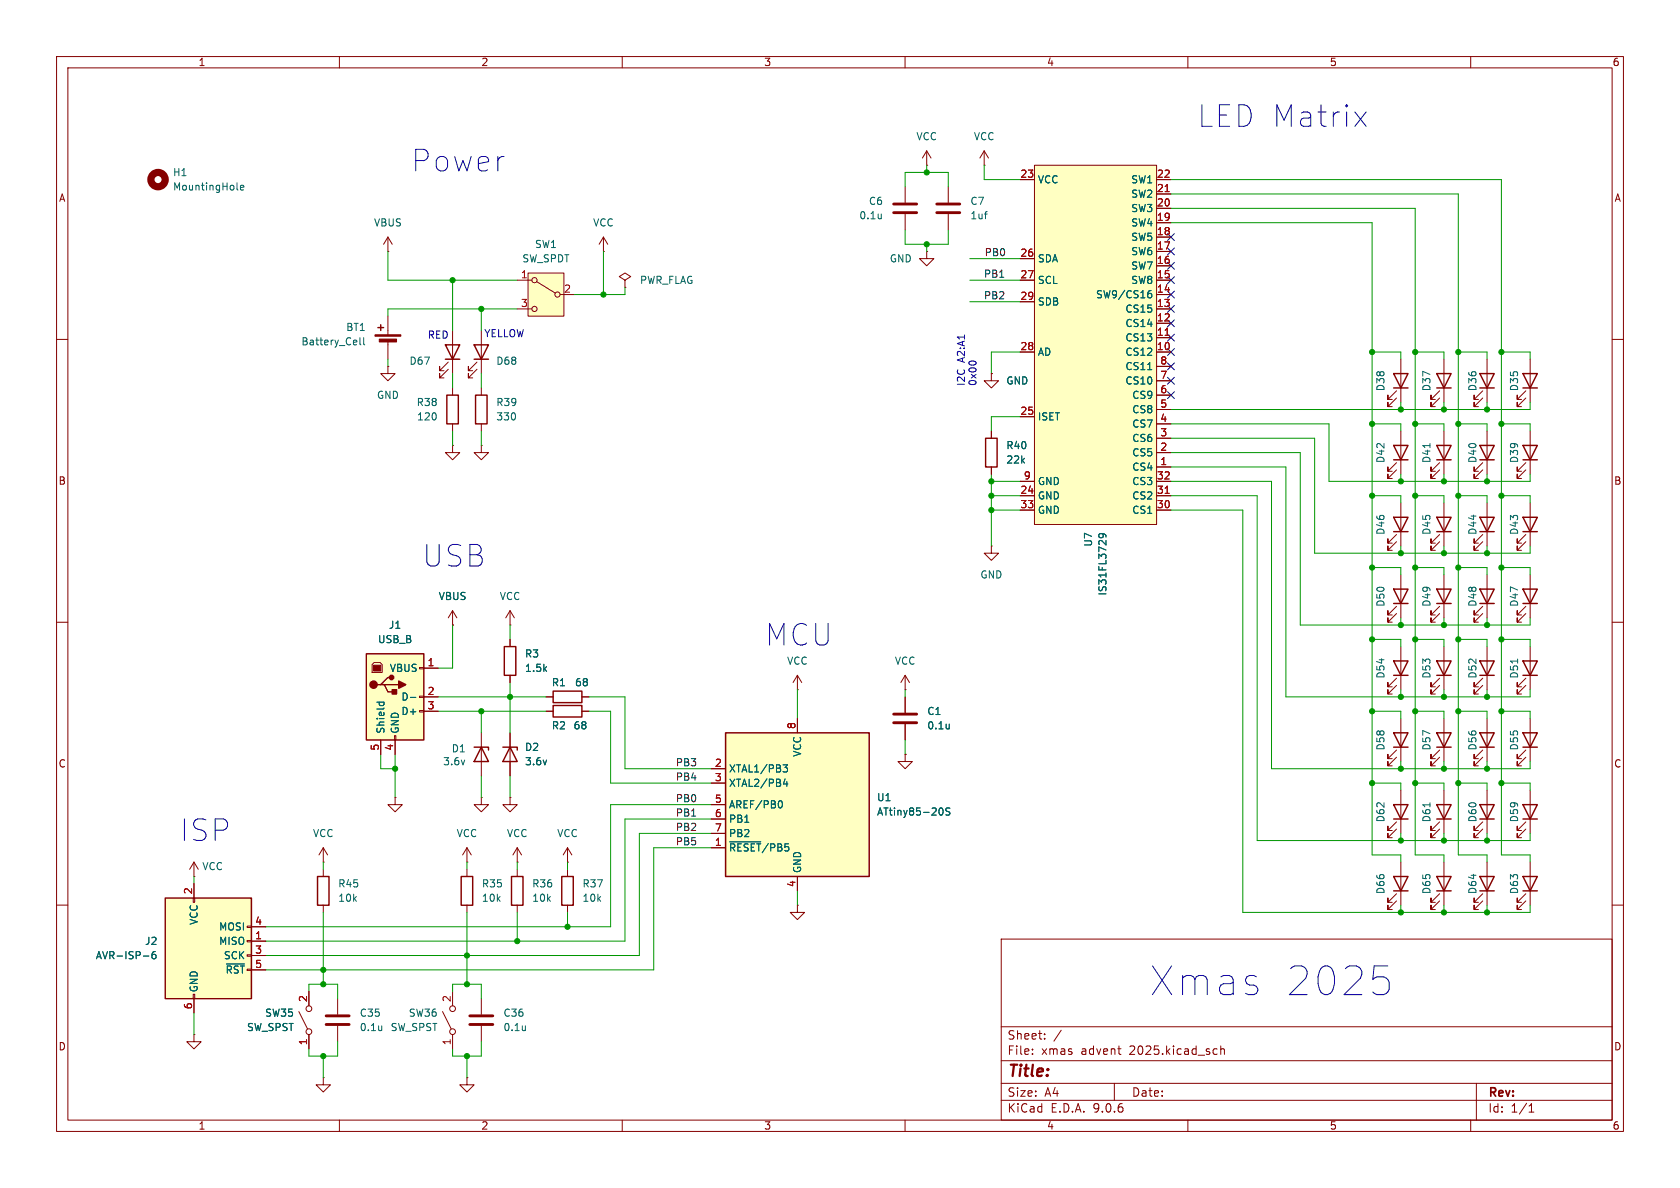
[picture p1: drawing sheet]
<svg xmlns="http://www.w3.org/2000/svg" width="297mm" height="210mm" viewBox="0 0 297 210" stroke-linecap="round" stroke-linejoin="round" font-family="sans-serif">
<g fill="none" stroke="#840000" stroke-width=".18">
<path d="M10 10h277v190h-277zM12 12h273v186h-273zM60 10v2M110 10v2M160 10v2M210 10v2M260 10v2M10 60h2M285 60h2M10 110h2M90.2 110.5h.1M90.2 108l-.8 1.2"/>
<path d="M90.2 108l.7 1.2M90.2 108v2.5M254.5 119.9l-1.5 1.5v-.7v.7h.7M255.3 114.3v7.6M285 110h2M254.5 121.2l-1.5 1.5v-.8v.8h.7M10 160h2M177 166h108v32h-108zM285 160h2M60 198v2M110 198v2M160 198v2"/>
<path d="M177 194.5h108M177 191.5h108M177 187.5h108M177 181.5h108M182.5 186.3v.1M182.5 185.5v.1M184.7 183.6v.1M184.7 182.8v.1M187.6 182.1l-1.3 2M197 191.5v3M197.6 185.4h.6M198 186.4h.2"/>
<path d="M210 198v2M214.7 185.4l.5 .1M215.2 186.3l-.5 .1M215.8 185.5l.2-.1 .4 .1 .1 .9M215.8 184.9v1.5M260 198v2M261 191.5v6.5M270.3 196.6h.9M270.3 195.5l.4-.4v1.5"/>
</g>
<path d="M254 116.8h2.5l-1.2 2.6zM254 119.4h2.5" fill="none" stroke="#840000" stroke-width=".25"/>
<path d="M64.8 115.6h10.1v15.2h-10.1z" fill="#ffffc2"/>
<path d="M64.8 115.6h10.1v15.2h-10.1zM69.2 119.8h-.6l-1.3 1.2h-.6M67.3 121h.6l.7 1.3h1.2M67.9 121h2.6" fill="none" stroke="#840000" stroke-width=".25"/>
<path d="M65.8 117.5l.4-.4h1l.4 .4v1.4h-1.8zM74.2 118h.7v.2h-.7zM74.9 118.1h2.6M67.3 130.8v2.6M69.7 130h.3v.8h-.3zM69.8 130.8v2.6M74.2 123.1h.7v.2h-.7zM74.2 125.6h.7v.3h-.7zM74.9 123.2h2.6M74.9 125.7h2.6" fill="none" stroke="#840000" stroke-width=".18"/>
<path d="M66 117.6h1.3v1h-1.3z" fill="#840000" stroke="#840000" stroke-width=".18"/>
<g fill="#840000" stroke="#840000" stroke-width=".25">
<path d="M69.3 121.9h.8v.8h-.8z"/>
<path d="M70.5 120.4l1.3 .6-1.3 .7z"/>
<circle cx="66" cy="121" r=".63"/>
<circle cx="69.2" cy="119.8" r=".38"/>
</g>
<path d="M66.6 124.1h1.3M67.1 124.1l-.1 .4M67.8 124.1l.1 .4M72.5 123.3h1" fill="none" stroke="#006464" stroke-width=".18"/>
<path d="M29.2 158.8h15.2v17.7h-15.2z" fill="#ffffc2"/>
<g fill="none" stroke="#840000" stroke-width=".25">
<path d="M79 69.9h2v5h-2zM84.1 69.9h2v5h-2zM246.4 66h2.5l-1.3 2.6zM246.4 78.7h2.5l-1.3 2.6zM246.4 68.6h2.5M254 78.7h2.5l-1.2 2.6zM254 66h2.5l-1.2 2.6zM254 68.6h2.5M261.6 78.7h2.6l-1.3 2.6zM261.6 66h2.6l-1.3 2.6zM261.6 68.6h2.6M269.2 66h2.6l-1.3 2.6z"/>
<path d="M269.2 78.7h2.6l-1.3 2.6zM269.2 68.6h2.6M246.4 91.4h2.5l-1.3 2.6zM246.4 94h2.5M246.4 81.3h2.5M254 91.4h2.5l-1.2 2.6zM254 94h2.5M254 81.3h2.5M261.6 91.4h2.6l-1.3 2.6zM261.6 94h2.6M261.6 81.3h2.6M269.2 91.4h2.6l-1.3 2.6z"/>
<path d="M269.2 94h2.6M269.2 81.3h2.6M89.2 114.3h2v5.1h-2zM246.4 116.8h2.5l-1.3 2.6zM246.4 104.1h2.5l-1.3 2.6zM246.4 119.4h2.5M246.4 106.7h2.5M254 104.1h2.5l-1.2 2.6zM254 106.7h2.5M261.6 116.8h2.6l-1.3 2.6zM261.6 104.1h2.6l-1.3 2.6zM261.6 119.4h2.6"/>
<path d="M261.6 106.7h2.6M269.2 116.8h2.6l-1.3 2.6zM269.2 104.1h2.6l-1.3 2.6zM269.2 119.4h2.6M269.2 106.7h2.6M97.8 122.2h5.1v2h-5.1zM246.4 129.5h2.5l-1.3 2.6zM246.4 132.1h2.5M254 129.5h2.5l-1.2 2.6zM254 132.1h2.5M261.6 129.5h2.6l-1.3 2.6zM261.6 132.1h2.6"/>
<path d="M269.2 129.5h2.6l-1.3 2.6zM269.2 132.1h2.6M29.2 158.8h15.2v17.7h-15.2zM56.1 154.9h2.1v5.1h-2.1zM246.4 154.9h2.5l-1.3 2.6zM246.4 142.2h2.5l-1.3 2.6zM246.4 157.5h2.5M246.4 144.8h2.5M254 142.2h2.5l-1.2 2.6zM254 154.9h2.5l-1.2 2.6zM254 157.5h2.5M254 144.8h2.5"/>
<path d="M261.6 154.9h2.6l-1.3 2.6zM261.6 142.2h2.6l-1.3 2.6zM261.6 157.5h2.6M261.6 144.8h2.6M269.2 154.9h2.6l-1.3 2.6zM269.2 142.2h2.6l-1.3 2.6zM269.2 157.5h2.6M269.2 144.8h2.6"/>
</g>
<g fill="none" stroke="#840000" stroke-width=".18">
<path d="M80 78.7v1.3h1.3l-1.3 1.3-1.3-1.3h1.3M80 78.7h.1M80 68.6v1.3M80 74.9v1.3M85.1 78.7v1.3h1.3l-1.3 1.3-1.3-1.3h1.3M85.1 78.7h.1M85.1 68.6v1.3M85.1 74.9v1.3M246.9 70.4l-1.5 1.5v-.8v.8h.7M246.9 69.1l-1.5 1.5v-.7v.7h.7M247.6 63.5v7.6M247.6 76.2v7.6"/>
<path d="M254.5 70.4l-1.5 1.5v-.8v.8h.7M254.5 69.1l-1.5 1.5v-.7v.7h.7M255.3 63.5v7.6M255.3 76.2v7.6M262.1 70.4l-1.5 1.5v-.8v.8h.8M262.1 69.1l-1.5 1.5v-.7v.7h.8M262.9 63.5v7.6M262.9 76.2v7.6M269.7 70.4l-1.5 1.5v-.8v.8h.8M269.7 69.1l-1.5 1.5v-.7v.7h.8M270.5 63.5v7.6M270.5 76.2v7.6"/>
<path d="M246.9 95.8l-1.5 1.5v-.8v.8h.7M246.9 94.5l-1.5 1.5v-.7v.7h.7M246.9 83.1l-1.5 1.5v-.8v.8h.7M246.9 81.8l-1.5 1.5v-.7v.7h.7M247.6 88.9v7.6M254.5 95.8l-1.5 1.5v-.8v.8h.7M254.5 94.5l-1.5 1.5v-.7v.7h.7M254.5 83.1l-1.5 1.5v-.8v.8h.7M254.5 81.8l-1.5 1.5v-.7v.7h.7M255.3 88.9v7.6M262.1 83.1l-1.5 1.5v-.8v.8h.8M262.1 81.8l-1.5 1.5v-.7v.7h.8"/>
<path d="M262.1 95.8l-1.5 1.5v-.8v.8h.8M262.1 94.5l-1.5 1.5v-.7v.7h.8M262.9 88.9v7.6M269.7 83.1l-1.5 1.5v-.8v.8h.8M269.7 81.8l-1.5 1.5v-.7v.7h.8M269.7 95.8l-1.5 1.5v-.8v.8h.8M269.7 94.5l-1.5 1.5v-.7v.7h.8M270.5 88.9v7.6M80 110.5h.1M80 108l-.8 1.2M80 108l.8 1.2M80 108v2.5"/>
<path d="M90.2 113v1.3M90.2 119.4v1.3M141 119.4l-.8 1.3M141 119.4l.7 1.3M141 119.4v2.5M160 119.4l-.7 1.3M160 119.4l.8 1.3M160 119.4v2.5M246.9 119.9l-1.5 1.5v-.7v.7h.7M246.9 108.5l-1.5 1.5v-.8v.8h.7M246.9 107.2l-1.5 1.5v-.7v.7h.7M247.6 101.6v7.6"/>
<path d="M247.6 114.3v7.6M254.5 108.5l-1.5 1.5v-.8v.8h.7M254.5 107.2l-1.5 1.5v-.7v.7h.7M255.3 101.6v7.6M262.1 119.9l-1.5 1.5v-.7v.7h.8M262.1 108.5l-1.5 1.5v-.8v.8h.8M262.1 107.2l-1.5 1.5v-.7v.7h.8M262.9 101.6v7.6M262.9 114.3v7.6M269.7 119.9l-1.5 1.5v-.7v.7h.8M269.7 108.5l-1.5 1.5v-.8v.8h.8M269.7 107.2l-1.5 1.5v-.7v.7h.8"/>
<path d="M270.5 101.6v7.6M270.5 114.3v7.6M96.5 123.2h1.3M102.9 123.2h1.2M141 121.9h.1M160 121.9h.1M246.9 133.9l-1.5 1.5v-.8v.8h.7M246.9 132.6l-1.5 1.5v-.7v.7h.7M246.9 121.2l-1.5 1.5v-.8v.8h.7M247.6 127v7.6M247.6 139.7v7.6M254.5 133.9l-1.5 1.5v-.8v.8h.7"/>
<path d="M254.5 132.6l-1.5 1.5v-.7v.7h.7M255.3 127v7.6M255.3 139.7v7.6M262.1 121.2l-1.5 1.5v-.8v.8h.8M262.1 133.9l-1.5 1.5v-.8v.8h.8M262.1 132.6l-1.5 1.5v-.7v.7h.8M262.9 127v7.6M262.9 139.7v7.6M269.7 121.2l-1.5 1.5v-.8v.8h.8M269.7 133.9l-1.5 1.5v-.8v.8h.8M269.7 132.6l-1.5 1.5v-.7v.7h.8M270.5 127v7.6"/>
<path d="M270.5 139.7v7.6M34.2 158.8h.2v.7h-.2zM34.3 154.9h.1M34.3 152.4v2.5M34.3 156.2v2.6M34.3 152.4l-.8 1.3M34.3 152.4l.8 1.3M57.1 152.4h.1M57.1 149.9v2.5M57.1 153.7v1.2M57.1 149.9l-.7 1.2M57.1 149.9l.8 1.2"/>
<path d="M246.9 159.3l-1.5 1.5v-.8v.8h.7M246.9 158l-1.5 1.5v-.7v.7h.7M246.9 146.6l-1.5 1.5v-.8v.8h.7M246.9 145.3l-1.5 1.5v-.7v.7h.7M247.6 152.4v7.6M254.5 146.6l-1.5 1.5v-.8v.8h.7M254.5 145.3l-1.5 1.5v-.7v.7h.7M254.5 159.3l-1.5 1.5v-.8v.8h.7M254.5 158l-1.5 1.5v-.7v.7h.7M255.3 152.4v7.6M262.1 159.3l-1.5 1.5v-.8v.8h.8M262.1 158l-1.5 1.5v-.7v.7h.8"/>
<path d="M262.1 146.6l-1.5 1.5v-.8v.8h.8M262.1 145.3l-1.5 1.5v-.7v.7h.8M262.9 152.4v7.6M269.7 159.3l-1.5 1.5v-.8v.8h.8M269.7 158l-1.5 1.5v-.7v.7h.8M269.7 146.6l-1.5 1.5v-.8v.8h.8M269.7 145.3l-1.5 1.5v-.7v.7h.8M270.5 152.4v7.6M34.2 175.8h.2v.7h-.2zM34.3 176.5v2.6M43.7 163.7h.7v.3h-.7zM43.7 166.2h.7v.3h-.7z"/>
<path d="M43.7 168.8h.7v.2h-.7zM44.4 163.8h2.6M44.4 166.4h2.6M44.4 168.9h2.6M44.4 171.5h2.6M52.8 178.8l1.6 3.1M54.6 175.3v2.5M57.1 160v1.3M34.3 182.9v1.3h1.3l-1.3 1.2-1.3-1.2h1.3M34.3 182.9h.1M54.6 182.9v2.5"/>
<circle cx="54.6" cy="178.3" r=".51"/>
<circle cx="54.6" cy="182.4" r=".51"/>
</g>
<path d="M252.8 78.4v.7M268.3 116.5v.7M252.8 141.9v.7M25.3 169h1M27.5 168.2l-.4 .1a.86 .86 0 0 0 0 1.2l.4-.1 .1-.5-.3-.2-.3 .1-.1 .1M40 170.4h3.2" fill="none" stroke="#006464" stroke-width=".18"/>
<path d="M182.9 29.2h21.6v63.5h-21.6z" fill="#ffffc2"/>
<g fill="none" stroke="#840000" stroke-width=".18">
<path d="M163.8 29.2h.1M163.8 26.7l-.7 1.2M163.8 26.7l.8 1.2M163.8 26.7v2.5M167.6 33v2.8M167.6 37.8v2.8M174 29.2h.1M174 26.7l-.8 1.2M174 26.7l.8 1.2M174 26.7v2.5M180.3 31.8h2.6M182.9 29.2h21.6v63.5h-21.6z"/>
<path d="M204.5 31.8h2.5M204.5 34.3h2.5M204.5 36.8h2.5M204.5 39.4h2.5M180.3 45.7h2.6M180.3 49.5h2.6M180.3 53.3h2.6M204.5 49.5h2.5M204.5 41.9h2.5M204.5 44.5h2.5M204.5 47h2.5M204.5 52.1h2.5"/>
<path d="M204.5 54.6h2.5M204.5 57.2h2.5M204.5 59.7h2.5M175.3 66v1.3h1.2l-1.2 1.3-1.3-1.3h1.3M175.3 66h.1M175.3 76.2v1.3M180.3 62.2h2.6M180.3 73.7h2.6M204.5 62.2h2.5M204.5 64.8h2.5M204.5 67.3h2.5M204.5 69.9h2.5"/>
<path d="M204.5 72.4h2.5M204.5 74.9h2.5M204.5 77.5h2.5M175.3 96.5v1.3h1.2l-1.2 1.3-1.3-1.3h1.3M175.3 96.5h.1M175.3 82.6v1.2M180.3 85.1h2.6M180.3 87.6h2.6M180.3 90.2h2.6M204.5 85.1h2.5M204.5 87.6h2.5M204.5 90.2h2.5"/>
<path d="M204.5 80h2.5M204.5 82.6h2.5M96.5 125.7h1.3M102.9 125.7h1.2M160 123.2v2.8M160 128v2.8M69.8 141v1.2h1.3l-1.3 1.3-1.2-1.3h1.2M69.8 141h.1"/>
</g>
<path d="M206 33.9h.7M206 59.3h.7M206 87.2h.7" fill="none" stroke="#a90000" stroke-width=".18"/>
<path d="M174 37.8h.5M174.4 37.4h.1M203 52l.4-.1 .2 .2-.1 .5h-.4l-.1-.1M203.5 51.4h-.4l-.1 .3M202.9 65.3h.7M194.8 94.3l.2 .3v.2l-.2 .3-.5-.2v-.3l.1-.2a.84 .84 0 0 1 1.1 .3v.2M167.8 128v.8M167.8 128.7v.1" fill="none" stroke="#006464" stroke-width=".18"/>
<path d="M174.2 77.5h2.1v5.1h-2.1zM97.8 124.7h5.1v2h-5.1z" fill="none" stroke="#840000" stroke-width=".25"/>
<path d="M165.6 36.1h4.1M165.6 37.6h4.1M158 126.2h4.1M158 127.8h4.1" fill="none" stroke="#840000" stroke-width=".51"/>
<path d="M128.3 129.5h25.4v25.4h-25.4z" fill="#ffffc2"/>
<path d="M66.8 57.9h1M67.3 57.4v1M78.7 61h2.6l-1.3 2.5zM78.7 63.5h2.6M83.8 61h2.6l-1.3 2.5zM83.8 63.5h2.6M128.3 129.5h25.4v25.4h-25.4z" fill="none" stroke="#840000" stroke-width=".25"/>
<g fill="none" stroke="#840000" stroke-width=".18">
<path d="M160 33v2.8M160 37.8v2.8M68.6 44.5h.1M68.6 41.9l-.8 1.3M68.6 41.9l.7 1.3M68.6 41.9v2.6M68.6 55.9v3.3M80 58.4v7.6M85.1 58.4v7.6M110.5 49.5l1-.6-1-.6-1 .6 1 .6v1.3M110.5 50.8h.1M163.8 44.5v1.2h1.3l-1.3 1.3-1.2-1.3h1.2"/>
<path d="M163.8 44.5h.1M68.6 64.8v1.2h1.2l-1.2 1.3-1.3-1.3h1.3M68.6 64.8h.1M68.6 60.2v3.3M79.2 65.3l-1.5 1.5v-.8v.8h.8M79.2 64l-1.5 1.5v-.7v.7h.8M84.3 65.3l-1.5 1.5v-.8v.8h.8M84.3 64l-1.5 1.5v-.7v.7h.8M125.7 135.9h2.6M125.7 138.4h2.6M141 127v2.5M160 133.4v1.2h1.3l-1.3 1.3-1.3-1.3h1.3"/>
<path d="M160 133.4h.1M125.7 142.2h2.6M125.7 144.8h2.6M125.7 147.3h2.6M125.7 149.9h2.6M141 154.9v2.6M141 160v1.3h1.2l-1.2 1.3-1.3-1.3h1.3M141 160h.1"/>
</g>
<g fill="none" stroke="#006464" stroke-width=".18">
<path d="M41.9 33.4l.2 .2M42.5 33.2l.6-.1-.1-.3h-.3l-.2 .1 .1 .6h.4M155.8 37.8v.9M155.8 38.6h-.1M63.6 59.7v1.1l.2 .2M64.3 59.7v1.1l.2 .2M138.4 135.2h.8l-.4 .5 .4 .1v.5l-.2 .2-.5-.1M138.8 137.7l-.3 .9h.8M139.1 138.2v.8M129 148.8h5.5M137.8 141.6l.1-.1a.68 .68 0 0 1 .4 .7 .68 .68 0 0 1-.4 .6h-.1M166.2 142.9l.1-.1a.68 .68 0 0 1 .4 .7 .68 .68 0 0 1-.4 .6l-.1-.1"/>
<path d="M167.9 142.9l-.5-.1-.1 .1v.4l.5 .2 .1 .3-.2 .3-.5-.1"/>
</g>
<circle cx="27.9" cy="31.7" r="1.27" fill="none" stroke="#840000" stroke-width="1.3"/>
<g fill="#840000" stroke="#840000" stroke-width=".18">
<path d="M66.3 59.2h4.6v.2h-4.6z"/>
<path d="M67.1 59.9h3v.6h-3z"/>
</g>
<path d="M158 37.6h4.1M158 36.1h4.1" fill="none" stroke="#840000" stroke-width=".51"/>
<path d="M93.3 48.3h6.4v7.6h-6.4z" fill="#ffffc2"/>
<g fill="none" stroke="#840000" stroke-width=".18">
<path d="M180.3 31.8h2.6M204.5 31.8h2.5M204.5 34.3h2.5M204.5 36.8h2.5M204.5 39.4h2.5M91.4 49.5h2.6M91.4 54.6h2.6M93.3 48.3h6.4v7.6h-6.4zM94.9 49.8l3.3 2M99.1 52.1h2.5M106.7 44.5h.1M106.7 41.9l-.8 1.3"/>
<path d="M106.7 41.9l.7 1.3M106.7 41.9v2.6M180.3 49.5h2.6M180.3 45.7h2.6M180.3 53.3h2.6M204.5 52.1h2.5M204.5 49.5h2.5M204.5 54.6h2.5M204.5 41.9h2.5M204.5 44.5h2.5M204.5 47h2.5M204.5 57.2h2.5"/>
<path d="M204.5 59.7h2.5M175.3 66h.1M175.3 76.2v1.3M180.3 62.2h2.6M180.3 73.7h2.6M204.5 62.2h2.5M204.5 64.8h2.5M204.5 67.3h2.5M204.5 69.9h2.5M204.5 72.4h2.5M204.5 74.9h2.5M204.5 77.5h2.5"/>
<path d="M175.3 82.6v1.2M180.3 85.1h2.6M180.3 87.6h2.6M180.3 90.2h2.6M204.5 85.1h2.5M204.5 87.6h2.5M204.5 90.2h2.5M204.5 80h2.5M204.5 82.6h2.5M74.9 118.1h2.6M80 110.5h.1M90.2 113v1.3"/>
<path d="M90.2 119.4v1.3M67.3 130.8v2.6M69.8 130.8v2.6M74.9 123.2h2.6M74.9 125.7h2.6M85.1 129.5v7.7M90.2 129.5v7.7M96.5 123.2h1.3M96.5 125.7h1.3M102.9 123.2h1.2M102.9 125.7h1.2M125.7 135.9h2.6"/>
<path d="M125.7 138.4h2.6M141 127v2.5M160 133.4h.1M160 123.2v2.8M160 128v2.8M34.3 156.2v2.6M82.5 152.4h.1M82.5 149.9v2.5M82.5 153.7v1.2M82.5 149.9l-.7 1.2M82.5 149.9l.8 1.2M85.1 141v1.2h1.3l-1.3 1.3-1.3-1.3h1.3"/>
<path d="M85.1 141h.1M90.2 141v1.2h1.2l-1.2 1.3-1.3-1.3h1.3M90.2 141h.1M91.4 152.4h.1M91.4 149.9v2.5M91.4 153.7v1.2M91.4 149.9l-.7 1.2M91.4 149.9l.8 1.2M100.3 152.4h.1M100.3 149.9l-.7 1.2M100.3 149.9l.8 1.2M100.3 149.9v2.5"/>
<path d="M100.3 153.7v1.2M125.7 142.2h2.6M125.7 144.8h2.6M125.7 147.3h2.6M125.7 149.9h2.6M141 154.9v2.6M34.3 176.5v2.6M44.4 163.8h2.6M44.4 166.4h2.6M44.4 168.9h2.6M44.4 171.5h2.6M54.6 175.3v2.5"/>
<path d="M59.7 176.5v2.8M78.2 178.8l1.6 3.1M80 175.3v2.5M82.5 160v1.3M85.1 176.5v2.8M91.4 160v1.3M100.3 160v1.3M54.6 182.9v2.5M57.1 190.5v1.3h1.3l-1.3 1.2-1.2-1.2h1.2M57.1 190.5h.1M59.7 181.4v2.8M80 182.9v2.5"/>
<path d="M82.5 190.5v1.3h1.3l-1.3 1.2-1.2-1.2h1.2M82.5 190.5h.1M85.1 181.4v2.8"/>
<circle cx="94.5" cy="49.5" r=".46"/>
<circle cx="94.5" cy="54.6" r=".46"/>
<circle cx="98.6" cy="52.1" r=".46"/>
<circle cx="80" cy="178.3" r=".51"/>
<circle cx="80" cy="182.4" r=".51"/>
</g>
<path d="M83.8 132.1h2.6v.5M85.1 132.1l1.3 2.5h-2.6zM88.9 132.1h2.5v.5M90.2 132.1l1.2 2.5h-2.5zM81.5 154.9h2.1v5.1h-2.1zM90.4 154.9h2.1v5.1h-2.1zM99.3 154.9h2v5.1h-2z" fill="none" stroke="#840000" stroke-width=".25"/>
<path d="M57.7 179.6h4M83.1 179.6h4M57.7 181.1h4M83.1 181.1h4" fill="none" stroke="#840000" stroke-width=".51"/>
<g fill="none" stroke="#006464" stroke-width=".18">
<path d="M203 52l.4-.1 .2 .2-.1 .5h-.4l-.1-.1M203.5 51.4h-.4l-.1 .3M202.9 65.3h.7M194.8 94.3l.2 .3v.2l-.2 .3-.5-.2v-.3l.1-.2a.84 .84 0 0 1 1.1 .3v.2M66.6 124.1h1.3M67.1 124.1l-.1 .4M67.8 124.1l.1 .4M72.5 123.3h1M138.4 135.2h.8l-.4 .5 .4 .1v.5l-.2 .2-.5-.1M138.8 137.7l-.3 .9h.8M139.1 138.2v.8M167.8 128v.8"/>
<path d="M167.8 128.7v.1M129 148.8h5.5M137.8 141.6l.1-.1a.68 .68 0 0 1 .4 .7 .68 .68 0 0 1-.4 .6h-.1M166.2 142.9l.1-.1a.68 .68 0 0 1 .4 .7 .68 .68 0 0 1-.4 .6l-.1-.1M167.9 142.9l-.5-.1-.1 .1v.4l.5 .2 .1 .3-.2 .3-.5-.1M25.3 169h1M27.5 168.2l-.4 .1a.86 .86 0 0 0 0 1.2l.4-.1 .1-.5-.3-.2-.3 .1-.1 .1M40 170.4h3.2M67.5 181.3v.9M67.5 182.1h-.1M92.9 181.3v.9M92.9 182.1h-.1"/>
</g>
<g fill="none" stroke="#009600" stroke-width=".18">
<path d="M160 33v-2.5h7.6v2.5M163.8 29.2v1.3M174 29.2v2.6h6.3M207 39.4h35.6v111.7h5v1.3M207 36.8h43.2v114.3h5.1v1.3M207 34.3h50.8v116.8h5.1v1.3M207 31.8h58.4v119.3h5.1v1.3M68.6 44.5v5h22.8M80 49.5v8.9M85.1 54.6v3.8M91.4 54.6h-22.8v1.3M106.7 44.5v7.6"/>
<path d="M110.5 50.8v1.3h-8.9M160 40.6v2.6h7.6v-2.6M163.8 43.2v1.3M171.4 53.3h8.9M171.4 49.5h8.9M171.4 45.7h8.9M68.6 63.5v1.3M80 66v2.6M80 76.2v2.5M85.1 66v2.6M85.1 76.2v2.5M180.3 62.2h-5v3.8"/>
<path d="M180.3 73.7h-5v2.5M207 77.5h25.4v20.3h38.1v-1.3M207 74.9h27.9v10.2h35.6v-1.3M242.6 62.2h5v1.3M242.6 74.9h5v1.3M247.6 71.1v1.3M250.2 62.2h5.1v1.3M250.2 74.9h5.1v1.3M255.3 71.1v1.3M257.8 74.9h5.1v1.3M257.8 62.2h5.1v1.3M262.9 71.1v1.3"/>
<path d="M265.4 74.9h5.1v1.3M265.4 62.2h5.1v1.3M270.5 71.1v1.3h-63.5M175.3 87.6h5M175.3 85.1h5M175.3 83.8v12.7M175.3 90.2h5M207 87.6h15.2v61h48.3v-1.3M207 90.2h12.7v71.1h50.8v-1.3M207 80h22.9v30.5h40.6v-1.3M207 82.6h20.3v40.6h43.2v-1.3M207 85.1h17.8v50.8h45.7v-1.3"/>
<path d="M242.6 87.6h5v1.3M247.6 83.8v1.3M247.6 96.5v1.3M250.2 87.6h5.1v1.3M255.3 83.8v1.3M255.3 96.5v1.3M257.8 87.6h5.1v1.3M262.9 83.8v1.3M262.9 96.5v1.3M265.4 87.6h5.1v1.3M80 110.5v7.6h-2.5M90.2 110.5v2.5"/>
<path d="M242.6 100.3h5v1.3M242.6 113h5v1.3M247.6 109.2v1.3M250.2 100.3h5.1v1.3M250.2 113h5.1v1.3M255.3 109.2v1.3M257.8 100.3h5.1v1.3M257.8 113h5.1v1.3M262.9 109.2v1.3M265.4 100.3h5.1v1.3M265.4 113h5.1v1.3M67.3 133.4v2.5h2.5"/>
<path d="M69.8 133.4v7.6M77.5 125.7h19M77.5 123.2h19M85.1 125.7v3.8M85.1 137.2v3.8M90.2 120.7v8.8M90.2 137.2v3.8M104.1 125.7h3.8v12.7h17.8M104.1 123.2h6.4v12.7h15.2M141 121.9v5.1M160 121.9v1.3M160 130.8v2.6"/>
<path d="M242.6 138.4h5v1.3M242.6 125.7h5v1.3M247.6 121.9v1.3M247.6 134.6v1.3M250.2 138.4h5.1v1.3M250.2 125.7h5.1v1.3M255.3 121.9v1.3M255.3 134.6v1.3M257.8 138.4h5.1v1.3M257.8 125.7h5.1v1.3M262.9 121.9v1.3M262.9 134.6v1.3"/>
<path d="M265.4 138.4h5.1v1.3M265.4 125.7h5.1v1.3M34.3 154.9v1.3M57.1 152.4v1.3M82.5 152.4v1.3M91.4 152.4v1.3M100.3 152.4v1.3M125.7 149.9h-10.1v21.6h-68.6M125.7 142.2h-17.8v21.6h-60.9M125.7 144.8h-15.2v21.6h-63.5M125.7 147.3h-12.7v21.6h-66M141 157.5v2.5"/>
<path d="M247.6 147.3v1.3M255.3 147.3v1.3M262.9 147.3v1.3M34.3 179.1v3.8M54.6 175.3v-1.3h5.1v2.5M57.1 161.3v12.7M80 175.3v-1.3h5.1v2.5M82.5 161.3v12.7M91.4 161.3v5.1M100.3 161.3v2.5M247.6 160v1.3M255.3 160v1.3"/>
<path d="M262.9 160v1.3M57.1 186.7v3.8M59.7 184.2v2.5h-5.1v-1.3M82.5 186.7v3.8M85.1 184.2v2.5h-5.1v-1.3"/>
</g>
<g fill="none" stroke="#000084" stroke-width=".18">
<path d="M206.4 51.5l1.2 1.2M206.4 59.1l1.2 1.2M206.4 56.5l1.2 1.3M206.4 54l1.2 1.2M206.4 41.3l1.2 1.2M206.4 48.9l1.2 1.2M206.4 43.8l1.2 1.3M206.4 46.4l1.2 1.2M207.6 51.5l-1.2 1.2M207.6 59.1l-1.2 1.2M207.6 56.5l-1.2 1.3M207.6 54l-1.2 1.2"/>
<path d="M207.6 41.3l-1.2 1.2M207.6 48.9l-1.2 1.2M207.6 43.8l-1.2 1.3M207.6 46.4l-1.2 1.2M206.4 66.7l1.2 1.2M206.4 64.2l1.2 1.2M206.4 69.2l1.2 1.3M206.4 61.6l1.2 1.2M207.6 66.7l-1.2 1.2M207.6 64.2l-1.2 1.2M207.6 69.2l-1.2 1.3M207.6 61.6l-1.2 1.2"/>
</g>
<path d="M239.5 19.8l2 2.5M241.5 19.8l-2 2.5M171.3 64l.5-.2 .7 .2M242.9 170.7h2.5M244.6 172.7l.5 .2 .5 .8v1.2l-.5 .7-.5 .2" fill="none" stroke="#0000c2" stroke-width=".18"/>
<path d="M206 33.9h.7M206 59.3h.7M206 87.2h.7" fill="none" stroke="#a90000" stroke-width=".18"/>
<g fill="#009600" stroke="#009600" stroke-width=".18">
<circle cx="247.6" cy="72.4" r=".46"/>
<circle cx="250.2" cy="74.9" r=".46"/>
<circle cx="250.2" cy="62.2" r=".46"/>
<circle cx="255.3" cy="72.4" r=".46"/>
<circle cx="257.8" cy="62.2" r=".46"/>
<circle cx="265.4" cy="74.9" r=".46"/>
<circle cx="257.8" cy="74.9" r=".46"/>
<circle cx="262.9" cy="72.4" r=".46"/>
<circle cx="265.4" cy="62.2" r=".46"/>
<circle cx="242.6" cy="62.2" r=".46"/>
<circle cx="242.6" cy="74.9" r=".46"/>
<circle cx="255.3" cy="110.5" r=".46"/>
<circle cx="257.8" cy="113" r=".46"/>
<circle cx="247.6" cy="110.5" r=".46"/>
<circle cx="265.4" cy="113" r=".46"/>
<circle cx="262.9" cy="110.5" r=".46"/>
<circle cx="250.2" cy="113" r=".46"/>
<circle cx="257.8" cy="125.7" r=".46"/>
<circle cx="255.3" cy="123.2" r=".46"/>
<circle cx="265.4" cy="125.7" r=".46"/>
<circle cx="262.9" cy="123.2" r=".46"/>
<circle cx="255.3" cy="135.9" r=".46"/>
<circle cx="250.2" cy="125.7" r=".46"/>
<circle cx="247.6" cy="123.2" r=".46"/>
<circle cx="247.6" cy="135.9" r=".46"/>
<circle cx="242.6" cy="125.7" r=".46"/>
<circle cx="257.8" cy="87.6" r=".46"/>
<circle cx="250.2" cy="87.6" r=".46"/>
<circle cx="242.6" cy="87.6" r=".46"/>
<circle cx="255.3" cy="85.1" r=".46"/>
<circle cx="247.6" cy="85.1" r=".46"/>
<circle cx="265.4" cy="138.4" r=".46"/>
<circle cx="262.9" cy="135.9" r=".46"/>
<circle cx="257.8" cy="100.3" r=".46"/>
<circle cx="265.4" cy="100.3" r=".46"/>
<circle cx="255.3" cy="97.8" r=".46"/>
<circle cx="250.2" cy="100.3" r=".46"/>
<circle cx="265.4" cy="87.6" r=".46"/>
<circle cx="262.9" cy="85.1" r=".46"/>
<circle cx="262.9" cy="97.8" r=".46"/>
<circle cx="57.1" cy="186.7" r=".46"/>
<circle cx="57.1" cy="171.5" r=".46"/>
<circle cx="57.1" cy="174" r=".46"/>
<circle cx="250.2" cy="138.4" r=".46"/>
<circle cx="242.6" cy="138.4" r=".46"/>
<circle cx="247.6" cy="148.6" r=".46"/>
<circle cx="262.9" cy="161.3" r=".46"/>
<circle cx="255.3" cy="161.3" r=".46"/>
<circle cx="247.6" cy="161.3" r=".46"/>
<circle cx="262.9" cy="148.6" r=".46"/>
<circle cx="255.3" cy="148.6" r=".46"/>
<circle cx="242.6" cy="100.3" r=".46"/>
<circle cx="247.6" cy="97.8" r=".46"/>
<circle cx="242.6" cy="113" r=".46"/>
<circle cx="257.8" cy="138.4" r=".46"/>
<circle cx="85.1" cy="125.7" r=".46"/>
<circle cx="90.2" cy="123.2" r=".46"/>
<circle cx="163.8" cy="30.5" r=".46"/>
<circle cx="175.3" cy="85.1" r=".46"/>
<circle cx="175.3" cy="87.6" r=".46"/>
<circle cx="163.8" cy="43.2" r=".46"/>
<circle cx="175.3" cy="90.2" r=".46"/>
<circle cx="82.5" cy="186.7" r=".46"/>
<circle cx="82.5" cy="174" r=".46"/>
<circle cx="100.3" cy="163.8" r=".46"/>
<circle cx="91.4" cy="166.4" r=".46"/>
<circle cx="82.5" cy="168.9" r=".46"/>
<circle cx="80" cy="49.5" r=".46"/>
<circle cx="85.1" cy="54.6" r=".46"/>
<circle cx="106.7" cy="52.1" r=".46"/>
<circle cx="69.8" cy="135.9" r=".46"/>
</g>
<g font-size="7.1" fill="#0000c2">
<text x="203.3" y="176.3">Xmas</text>
<text x="226.9" y="176.3">2025</text>
</g>
<g font-size="5.3" fill="#0000c2">
<text x="211.7" y="22.7">LED Matrix</text>
<text x="72.7" y="30.6">Power</text>
<text x="74.7" y="100.4">USB</text>
<text x="135.3" y="114.4">MCU</text>
<text x="31.8" y="148.9">ISP</text>
</g>
<text font-size="2.8" fill="#840000" x="178" y="190.9">Title:</text>
<g font-size="2.1" fill="#840000">
<text x="178" y="184">Sheet:</text>
<text x="178" y="186.7">File:</text>
<text x="184.1" y="186.7">xmas</text>
<text x="191.2" y="186.7">advent</text>
<text x="199.8" y="186.7">2025.kicad_sch</text>
<text x="178" y="196.9">KiCad</text>
<text x="178" y="194.1">Size:</text>
<text x="184.7" y="194.1">A4</text>
<text x="185.7" y="196.9">E.D.A.</text>
<text x="193.3" y="196.9">9.0.6</text>
<text x="200" y="194.1">Date:</text>
<text x="263" y="194.3">Rev:</text>
<text x="263" y="196.9">Id:</text>
<text x="267.1" y="196.9">1/1</text>
</g>
<g font-size="1.8" fill="#840000">
<text x="35" y="11.9">1</text>
<text x="85" y="11.9">2</text>
<text x="135" y="11.9">3</text>
<text x="185" y="11.9">4</text>
<text x="235" y="11.9">5</text>
<text x="285" y="11.9">6</text>
<text x="10.3" y="35.9">A</text>
<text x="285.3" y="35.9">A</text>
<text x="10.3" y="85.9">B</text>
<text x="285.3" y="85.9">B</text>
<text x="10.3" y="135.9">C</text>
<text x="285.3" y="135.9">C</text>
<text x="10.3" y="185.9">D</text>
<text x="285.3" y="185.9">D</text>
<text x="35" y="199.9">1</text>
<text x="85" y="199.9">2</text>
<text x="135" y="199.9">3</text>
<text x="185" y="199.9">4</text>
<text x="235" y="199.9">5</text>
<text x="285" y="199.9">6</text>
</g>
<g font-size="1.8" fill="#006464">
<text x="161.9" y="25">VCC</text>
<text x="172.1" y="25">VCC</text>
<text x="30.5" y="31.3">H1</text>
<text x="30.5" y="33.9">MountingHole</text>
<text x="183.4" y="32.6">VCC</text>
<text x="199.9" y="32.6">SW1</text>
<text x="199.9" y="35.2">SW2</text>
<text x="66" y="40.2">VBUS</text>
<text x="104.8" y="40.2">VCC</text>
<text x="151.8" y="39">0.1u</text>
<text x="153.5" y="36.4">C6</text>
<text x="171.5" y="36.4">C7</text>
<text x="171.5" y="39">1uf</text>
<text x="199.9" y="37.7">SW3</text>
<text x="199.9" y="40.2">SW4</text>
<text x="92.2" y="46.6">SW_SPDT</text>
<text x="94.5" y="44">SW1</text>
<text x="157.2" y="46.6">GND</text>
<text x="183.4" y="46.6">SDA</text>
<text x="199.9" y="42.8">SW5</text>
<text x="199.9" y="45.3">SW6</text>
<text x="199.9" y="47.9">SW7</text>
<text x="113" y="50.4">PWR_FLAG</text>
<text x="183.4" y="50.4">SCL</text>
<text x="193.7" y="52.9">SW9/CS16</text>
<text x="199.9" y="50.4">SW8</text>
<text x="61.1" y="58.7">BT1</text>
<text x="183.4" y="54.2">SDB</text>
<text x="198.9" y="55.5">CS15</text>
<text x="198.9" y="58">CS14</text>
<text x="53.2" y="61.3">Battery_Cell</text>
<text x="72.3" y="64.7">D67</text>
<text x="87.6" y="64.7">D68</text>
<text x="183.4" y="63.1">AD</text>
<text x="198.9" y="60.6">CS13</text>
<text x="198.9" y="63.1">CS12</text>
<text x="198.9" y="65.6">CS11</text>
<text x="66.5" y="70.7">GND</text>
<text x="73.6" y="72">R38</text>
<text x="87.6" y="72">R39</text>
<text x="177.8" y="68.2">GND</text>
<text x="198.9" y="68.2">CS10</text>
<text x="200.1" y="70.7">CS9</text>
<text x="245" y="69.3" transform="rotate(-90 245 69.3)">D38</text>
<text x="253.1" y="69.3" transform="rotate(-90 253.1 69.3)">D37</text>
<text x="261.2" y="69.3" transform="rotate(-90 261.2 69.3)">D36</text>
<text x="268.6" y="69.3" transform="rotate(-90 268.6 69.3)">D35</text>
<text x="73.6" y="74.5">120</text>
<text x="87.6" y="74.5">330</text>
<text x="183.4" y="74.5">ISET</text>
<text x="200.1" y="73.3">CS8</text>
<text x="200.1" y="75.8">CS7</text>
<text x="177.8" y="82.1">22k</text>
<text x="177.8" y="79.6">R40</text>
<text x="200.1" y="78.3">CS6</text>
<text x="200.1" y="80.9">CS5</text>
<text x="200.1" y="83.4">CS4</text>
<text x="245" y="82" transform="rotate(-90 245 82)">D42</text>
<text x="253.1" y="82" transform="rotate(-90 253.1 82)">D41</text>
<text x="261.2" y="82" transform="rotate(-90 261.2 82)">D40</text>
<text x="268.6" y="82" transform="rotate(-90 268.6 82)">D39</text>
<text x="183.4" y="86">GND</text>
<text x="183.4" y="88.5">GND</text>
<text x="200.1" y="86">CS3</text>
<text x="200.1" y="88.5">CS2</text>
<text x="183.4" y="91">GND</text>
<text x="200.1" y="91">CS1</text>
<text x="245" y="94.7" transform="rotate(-90 245 94.7)">D46</text>
<text x="253.1" y="94.7" transform="rotate(-90 253.1 94.7)">D45</text>
<text x="261.2" y="94.7" transform="rotate(-90 261.2 94.7)">D44</text>
<text x="268.6" y="94.7" transform="rotate(-90 268.6 94.7)">D43</text>
<text x="193.3" y="96.7" transform="rotate(-90 193.3 96.7)">U7</text>
<text x="77.5" y="106.3">VBUS</text>
<text x="88.3" y="106.3">VCC</text>
<text x="173.2" y="102.5">GND</text>
<text x="195.8" y="105.4" transform="rotate(-90 195.8 105.4)">IS31FL3729</text>
<text x="245" y="107.4" transform="rotate(-90 245 107.4)">D50</text>
<text x="253.1" y="107.4" transform="rotate(-90 253.1 107.4)">D49</text>
<text x="261.2" y="107.4" transform="rotate(-90 261.2 107.4)">D48</text>
<text x="268.6" y="107.4" transform="rotate(-90 268.6 107.4)">D47</text>
<text x="66.7" y="113.9">USB_B</text>
<text x="68.7" y="111.4">J1</text>
<text x="68.8" y="119">VBUS</text>
<text x="92.7" y="116.4">R3</text>
<text x="92.7" y="119">1.5k</text>
<text x="139.1" y="117.7">VCC</text>
<text x="158.1" y="117.7">VCC</text>
<text x="70.9" y="124.1">D-</text>
<text x="97.5" y="121.5">R1</text>
<text x="101.6" y="121.5">68</text>
<text x="245" y="120.1" transform="rotate(-90 245 120.1)">D54</text>
<text x="253.1" y="120.1" transform="rotate(-90 253.1 120.1)">D53</text>
<text x="261.2" y="120.1" transform="rotate(-90 261.2 120.1)">D52</text>
<text x="268.6" y="120.1" transform="rotate(-90 268.6 120.1)">D51</text>
<text x="68.2" y="129.8" transform="rotate(-90 68.2 129.8)">Shield</text>
<text x="70.7" y="129.8" transform="rotate(-90 70.7 129.8)">GND</text>
<text x="70.9" y="126.6">D+</text>
<text x="97.5" y="129.1">R2</text>
<text x="101.3" y="129.1">68</text>
<text x="163.8" y="126.6">C1</text>
<text x="163.8" y="129.1">0.1u</text>
<text x="78.2" y="135.5">3.6v</text>
<text x="79.8" y="133.2">D1</text>
<text x="92.7" y="132.9">D2</text>
<text x="92.7" y="135.5">3.6v</text>
<text x="128.8" y="136.8">XTAL1/PB3</text>
<text x="141.8" y="133.9" transform="rotate(-90 141.8 133.9)">VCC</text>
<text x="245" y="132.8" transform="rotate(-90 245 132.8)">D58</text>
<text x="253.1" y="132.8" transform="rotate(-90 253.1 132.8)">D57</text>
<text x="261.2" y="132.8" transform="rotate(-90 261.2 132.8)">D56</text>
<text x="268.6" y="132.8" transform="rotate(-90 268.6 132.8)">D55</text>
<text x="128.8" y="139.3">XTAL2/PB4</text>
<text x="128.8" y="143.1">AREF/PB0</text>
<text x="154.9" y="141.8">U1</text>
<text x="55.2" y="148.2">VCC</text>
<text x="80.6" y="148.2">VCC</text>
<text x="89.5" y="148.2">VCC</text>
<text x="98.4" y="148.2">VCC</text>
<text x="128.8" y="145.6">PB1</text>
<text x="128.8" y="148.2">PB2</text>
<text x="154.9" y="144.4">ATtiny85-20S</text>
<text x="245" y="145.5" transform="rotate(-90 245 145.5)">D62</text>
<text x="253.1" y="145.5" transform="rotate(-90 253.1 145.5)">D61</text>
<text x="261.2" y="145.5" transform="rotate(-90 261.2 145.5)">D60</text>
<text x="268.6" y="145.5" transform="rotate(-90 268.6 145.5)">D59</text>
<text x="35.7" y="154">VCC</text>
<text x="128.8" y="150.7">~{RESET}/PB5</text>
<text x="141.8" y="154.4" transform="rotate(-90 141.8 154.4)">GND</text>
<text x="59.7" y="159.6">10k</text>
<text x="59.7" y="157.1">R45</text>
<text x="85.1" y="159.6">10k</text>
<text x="85.1" y="157.1">R35</text>
<text x="94" y="159.6">10k</text>
<text x="94" y="157.1">R36</text>
<text x="102.9" y="159.6">10k</text>
<text x="102.9" y="157.1">R37</text>
<text x="245" y="158.2" transform="rotate(-90 245 158.2)">D66</text>
<text x="253.1" y="158.2" transform="rotate(-90 253.1 158.2)">D65</text>
<text x="261.2" y="158.2" transform="rotate(-90 261.2 158.2)">D64</text>
<text x="268.6" y="158.2" transform="rotate(-90 268.6 158.2)">D63</text>
<text x="25.5" y="167.2">J2</text>
<text x="35.2" y="163.6" transform="rotate(-90 35.2 163.6)">VCC</text>
<text x="38.6" y="164.7">MOSI</text>
<text x="38.6" y="167.2">MISO</text>
<text x="16.8" y="169.8">AVR-ISP-6</text>
<text x="39.5" y="169.8">SCK</text>
<text x="39.8" y="172.3">~{RST}</text>
<text x="35.2" y="175.5" transform="rotate(-90 35.2 175.5)">GND</text>
<text x="46.8" y="179.9">SW35</text>
<text x="63.5" y="179.9">C35</text>
<text x="72.2" y="179.9">SW36</text>
<text x="88.9" y="179.9">C36</text>
<text x="43.6" y="182.5">SW_SPST</text>
<text x="63.5" y="182.5">0.1u</text>
<text x="69" y="182.5">SW_SPST</text>
<text x="88.9" y="182.5">0.1u</text>
</g>
<g font-size="1.8" fill="#a90000">
<text x="180.3" y="31.5">23</text>
<text x="204.4" y="31.5">22</text>
<text x="204.4" y="34">21</text>
<text x="204.4" y="36.6">20</text>
<text x="204.4" y="39.1">19</text>
<text x="204.4" y="41.7">18</text>
<text x="180.3" y="45.5">26</text>
<text x="204.4" y="44.2">17</text>
<text x="204.4" y="46.7">16</text>
<text x="92" y="49.3">1</text>
<text x="99.6" y="51.8">2</text>
<text x="180.3" y="49.3">27</text>
<text x="180.3" y="53.1">29</text>
<text x="204.4" y="49.3">15</text>
<text x="204.4" y="51.8">14</text>
<text x="92" y="54.4">3</text>
<text x="204.4" y="54.4">13</text>
<text x="204.4" y="56.9">12</text>
<text x="204.4" y="59.4">11</text>
<text x="180.3" y="62">28</text>
<text x="204.4" y="62">10</text>
<text x="205" y="64.5">8</text>
<text x="205" y="67.1">7</text>
<text x="205" y="69.6">6</text>
<text x="180.3" y="73.4">25</text>
<text x="205" y="72.1">5</text>
<text x="205" y="74.7">4</text>
<text x="205" y="77.2">3</text>
<text x="205" y="79.8">2</text>
<text x="205" y="82.3">1</text>
<text x="180.3" y="87.4">24</text>
<text x="180.3" y="89.9">33</text>
<text x="180.9" y="84.8">9</text>
<text x="204.4" y="84.8">32</text>
<text x="204.4" y="87.4">31</text>
<text x="204.4" y="89.9">30</text>
<text x="75.5" y="117.9">1</text>
<text x="75.5" y="122.9">2</text>
<text x="75.5" y="125.5">3</text>
<text x="140.7" y="129" transform="rotate(-90 140.7 129)">8</text>
<text x="67.1" y="132.8" transform="rotate(-90 67.1 132.8)">5</text>
<text x="69.6" y="132.8" transform="rotate(-90 69.6 132.8)">4</text>
<text x="126.3" y="135.6">2</text>
<text x="126.3" y="138.2">3</text>
<text x="126.3" y="142">5</text>
<text x="126.3" y="144.5">6</text>
<text x="126.3" y="147.1">7</text>
<text x="126.3" y="149.6">1</text>
<text x="34" y="158.2" transform="rotate(-90 34 158.2)">2</text>
<text x="140.7" y="156.9" transform="rotate(-90 140.7 156.9)">4</text>
<text x="45" y="163.6">4</text>
<text x="45" y="166.1">1</text>
<text x="45" y="168.7">3</text>
<text x="45" y="171.2">5</text>
<text x="34" y="178.5" transform="rotate(-90 34 178.5)">6</text>
<text x="54.4" y="177.2" transform="rotate(-90 54.4 177.2)">2</text>
<text x="79.8" y="177.2" transform="rotate(-90 79.8 177.2)">2</text>
<text x="54.4" y="184.9" transform="rotate(-90 54.4 184.9)">1</text>
<text x="79.8" y="184.9" transform="rotate(-90 79.8 184.9)">1</text>
</g>
<g font-size="1.8" fill="#0f0f0f">
<text x="174" y="45.4">PB0</text>
<text x="173.8" y="53">PB2</text>
<text x="173.8" y="49.2">PB1</text>
<text x="119.4" y="135.5">PB3</text>
<text x="119.4" y="141.9">PB0</text>
<text x="119.4" y="138.1">PB4</text>
<text x="119.4" y="149.5">PB5</text>
<text x="119.4" y="144.4">PB1</text>
<text x="119.4" y="147">PB2</text>
</g>
<g font-size="1.8" fill="#0000c2">
<text x="75.5" y="59.9">RED</text>
<text x="85.5" y="59.7">YELLOW</text>
<text x="170.7" y="64.1" transform="rotate(-90 170.7 64.1)">A2:A1</text>
<text x="170.7" y="68.3" transform="rotate(-90 170.7 68.3)">I2C</text>
<text x="172.7" y="68.3" transform="rotate(-90 172.7 68.3)">0x00</text>
</g>
</svg>
